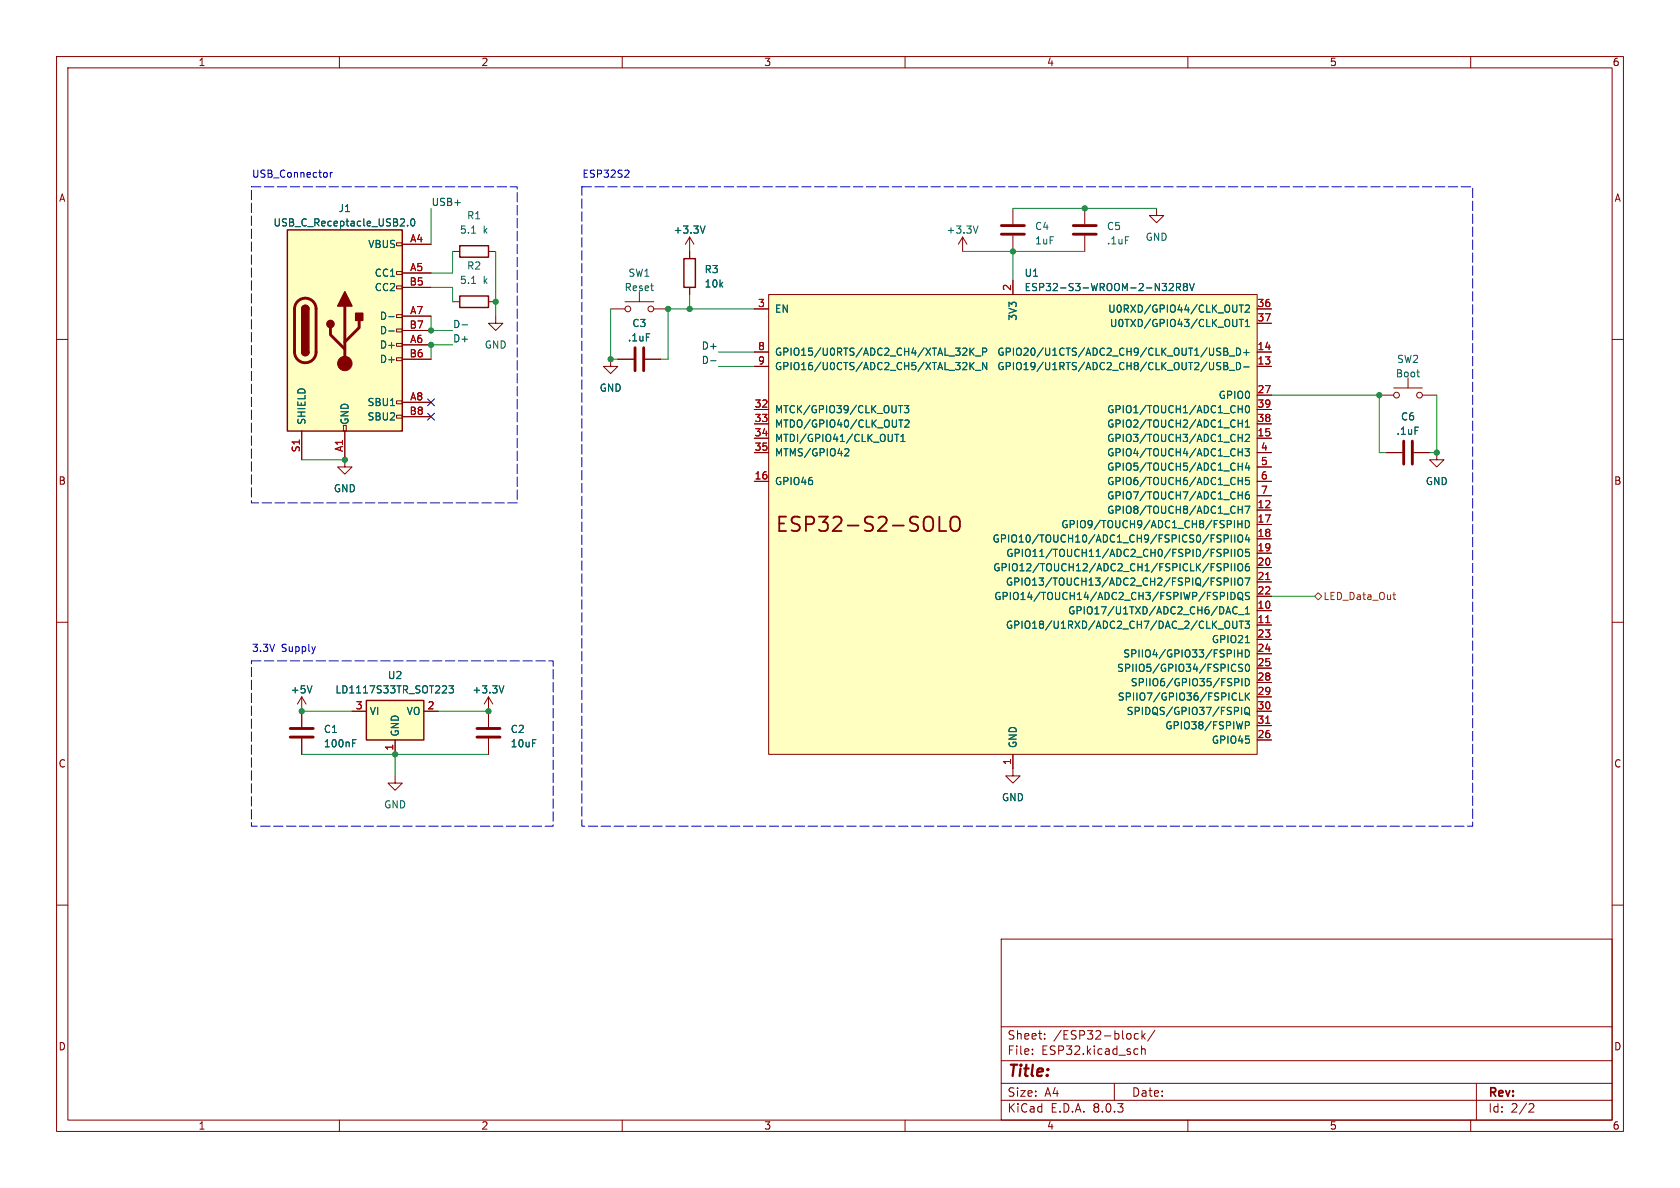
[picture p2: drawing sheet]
<svg xmlns="http://www.w3.org/2000/svg" width="297mm" height="210mm" viewBox="0 0 297 210" stroke-linecap="round" stroke-linejoin="round" font-family="sans-serif">
<g fill="none" stroke="#840000" stroke-width=".18">
<path d="M10 10h277v190h-277zM12 12h273v186h-273zM60 10v2M110 10v2M160 10v2M210 10v2M260 10v2M10 60h2M87.6 55.9v1.3h1.3l-1.3 1.2-1.2-1.2h1.2M285 60h2M10 110h2M285 110h2"/>
<path d="M69.8 137.2v1.2h1.3l-1.3 1.3-1.2-1.3h1.2M86.4 123.2v5.3M86.4 130.6v2.8M86.4 123.2l-.8 1.3M86.4 123.2l.7 1.3M10 160h2M285 160h2M177 166h108v32h-108zM60 198v2M110 198v2M160 198v2M177 194.5h108"/>
<path d="M177 191.5h108M177 187.5h108M177 181.5h108M182.5 186.3v.1M182.5 185.5v.1M184.7 183.6v.1M184.7 182.8v.1M197 191.5v3M201 185.4l.2 .1M201.2 186.3l-.2 .1M201.2 182.8l-.4-.1-.3 .3v.4l.2 .2h.5M201.8 184.9v1.5"/>
<path d="M201.8 185.5l.2-.1 .4 .1 .1 .9M201.9 182.2v1.5M202 183.1l.5 .6M202.5 182.7l-.6 .6M204.2 182.1l-1.3 2M210 198v2M260 198v2M261 191.5v6.5M270.5 195.1l.5 .1 .2 .3-1 1.1h1"/>
</g>
<path d="M84.3 130.3h4.1M84.3 128.8h4.1" fill="none" stroke="#840000" stroke-width=".51"/>
<path d="M89.1 121.2l-.4 1.3" fill="none" stroke="#006464" stroke-width=".18"/>
<path d="M64.8 123.8h10.1v7h-10.1z" fill="#ffffc2"/>
<path d="M64.8 123.8h10.1v7h-10.1z" fill="none" stroke="#840000" stroke-width=".25"/>
<path d="M62.2 125.7h2.6M69.8 130.8v2.6M74.9 125.7h2.6" fill="none" stroke="#840000" stroke-width=".18"/>
<path d="M79.4 121.2h.8l-.5 .5 .4 .1v.6l-.2 .1-.5-.1" fill="none" stroke="#006464" stroke-width=".18"/>
<path d="M135.9 52.1h86.3v81.3h-86.3z" fill="#ffffc2"/>
<g fill="none" stroke="#840000" stroke-width=".18">
<path d="M121.9 41.9v3.8M121.9 50.8v1.3M121.9 41.9l-.7 1.3M121.9 41.9l.8 1.3M133.3 54.6h2.6M135.9 52.1h86.3v81.3h-86.3zM179.1 49.5v2.6M222.2 54.6h2.6M222.2 57.2h2.6M133.3 64.8h2.6M133.3 62.2h2.6M133.3 77.5h2.6"/>
<path d="M133.3 72.4h2.6M133.3 74.9h2.6M222.2 64.8h2.6M222.2 62.2h2.6M222.2 77.5h2.6M222.2 69.9h2.6M222.2 72.4h2.6M222.2 74.9h2.6M61 81.3v1.3h1.2l-1.2 1.2-1.3-1.2h1.3M133.3 85.1h2.6M133.3 80h2.6M222.2 90.2h2.6"/>
<path d="M222.2 85.1h2.6M222.2 92.7h2.6M222.2 95.3h2.6M222.2 97.8h2.6M222.2 80h2.6M222.2 82.6h2.6M222.2 87.6h2.6M245.1 80h2.8M249.9 80h2.8M222.2 108h2.6M222.2 110.5h2.6M222.2 100.3h2.6"/>
<path d="M222.2 102.9h2.6M222.2 105.4h2.6M222.2 113h2.6M222.2 115.6h2.6M222.2 118.1h2.6M179.1 133.4v2.5M222.2 130.8h2.6M222.2 120.7h2.6M222.2 123.2h2.6M222.2 125.7h2.6M222.2 128.3h2.6"/>
</g>
<path d="M166.1 91.3v2.6h1.2M168.1 91.7a.85 .85 0 0 1 1-.4 .85 .85 0 0 1 .6 .9v.8a.85 .85 0 0 1-.9 .9 .85 .85 0 0 1-.8-.9z" fill="none" stroke="#840000" stroke-width=".32"/>
<g fill="none" stroke="#006464" stroke-width=".18">
<path d="M124.6 39.9l-.4 1.3M206.7 50.2l.5-.1 .2 .4-.7 .9h.7M208 50.8l.6-.1 .1-.2v-.3l-.7-.1v1.3M208.3 50.8l.4 .6M209.4 50.7l-.2-.3 .2-.3h.3l.2 .3-.2 .3M209.4 50.7l-.2 .2 .1 .4 .1 .1 .4-.1 .1-.2v-.2l-.2-.2M209.4 50.7h.3M210.3 50.1l.4 1.3 .4-1.3M219.1 53.9h.7M219.1 56.5h.7M219.4 53.9v1.3M219.4 56.5v1.2"/>
<path d="M220.2 56.8l.3-.3v1.2M220.2 54l.5-.1 .2 .4-.8 .9h.8M220.2 57.7h.7M149.5 79.3l.4 .1 .2 .3-.8 .9h.8M158.2 76.8h.7M158.5 76.8v1.2M158.8 71.7h.8M158.9 74.2h.7M159.2 71.7v1.3M159.3 78h.7M159.3 74.2v1.3M159.3 77.1l.3-.3v1.2"/>
<path d="M159.9 71.7h.8l-.5 .5 .4 .1v.5l-.2 .2-.5-.2M160 74.4l.5-.2 .2 .4-.8 .9h.8M171.5 61.5v1.3M171.5 64.1v1.2M171.7 62.1l.5 .7M171.7 64.6l.5 .7M172.2 61.5l-.7 .8M172.2 64.1l-.7 .7M172.4 65.5h1M172.4 62.9h1M173.7 62.2l.6-.1 .1-.1v-.3l-.7-.2v1.3M174.4 64.1v1.2l-.7-1.2v1.2"/>
<path d="M215.6 64.1h.2M215.8 64.9v.3M216.4 64.1h.4l.2 .2-.2 .4 .2 .1 .1 .3-.3 .2h-.4zM216.4 61.5h.4l.2 .3-.2 .3 .2 .2 .1 .3-.3 .2h-.4zM216.4 64.7h.4M216.4 62.1h.4M217.3 65.5h1M217.3 62.9h1M218.6 64.1a.64 .64 0 0 1 .7 .6 .64 .64 0 0 1-.7 .6zM218.6 61.5a.64 .64 0 0 1 .7 .7 .64 .64 0 0 1-.7 .6zM218.9 77.4h.7M218.9 74.2v1.3"/>
<path d="M218.9 74.8h.7M218.9 72.3h.7M218.9 79.9h.7M219.6 71.7v1.3M219.6 74.2v1.3M219.6 76.8v1.2M219.6 79.3v1.3M219.9 64.9h.9M219.9 62.3h.9M220.1 79.3h.8l-.4 .5 .3 .1v.6l-.1 .1-.6-.1M220.2 74.6l.3-.4v1.3M220.2 76.9l.5-.1 .2 .3-.8 .9h.8"/>
<path d="M220.2 75.5h.7M220.3 71.8l.2-.1a.68 .68 0 0 1 .4 .6 .68 .68 0 0 1-.4 .7 .84 .84 0 0 1-.2-1.2zM220.3 61.8v1M216.4 95.2h.6l.1-.2v-.3l-.7-.1v1.2M216.4 97.8l.6-.1 .1-.2v-.3l-.7-.1v1.3M217.7 94.6v1.2M217.7 97.1v1.3M217.7 99.6v1.3M218.2 92v1.3M218.3 94.6v1.2M218.3 97.1v1.3M218.3 99.6v1.3"/>
<path d="M218.8 92v1.3M218.8 92.6h.8M218.9 90.1h.7M218.9 94.7l.2-.1a.43 .43 0 0 1 .6 .4v.4a.42 .42 0 0 1-.4 .4 .42 .42 0 0 1-.5-.4zM218.9 97.3l.2-.2a.43 .43 0 0 1 .6 .4v.4a.42 .42 0 0 1-.4 .5 .42 .42 0 0 1-.5-.5zM218.9 99.8l.2-.2a.43 .43 0 0 1 .6 .5v.4a.42 .42 0 0 1-.4 .4 .42 .42 0 0 1-.5-.4zM218.9 82.5h.7M218.9 85h.7M218.9 87.5h.7M219.6 92v1.3M219.6 81.9v1.2M219.6 84.4v1.3"/>
<path d="M219.6 86.9v1.3M219.6 89.5v1.2M220.1 89.5h.9l-.6 1.2M220.2 92a.64 .64 0 0 1 .7 .7 .64 .64 0 0 1-.7 .6zM220.5 94.5l-.3 .9h.8M220.5 81.8l-.3 .9h.8M220.8 86.9l-.4 .1a.86 .86 0 0 0 0 1.2l.4-.1 .1-.4-.2-.3-.4 .1-.1 .2M220.8 99.6l-.4 .1a.86 .86 0 0 0 0 1.2l.4-.1 .1-.4-.2-.3-.4 .1-.1 .2M220.8 82.3v.8M220.8 95v.8M220.8 84.4h-.6v.6l.1-.1h.5l.1 .2-.1 .4-.1 .2-.5-.2M220.8 97.1h-.6v.6l.1-.1h.5l.1 .2-.1 .4-.1 .2-.5-.2"/>
<path d="M216.4 100.3l.6-.1 .1-.1v-.3l-.7-.2v1.3M216.4 102.8h.6l.1-.2v-.3l-.7-.1v1.2M216.7 109.9l.1-.1a.43 .43 0 0 1 .6 .4v.4a.42 .42 0 0 1-.2 .4 .42 .42 0 0 1-.5 0M217 104.7v1.3M217.6 104.7a.64 .64 0 0 1 .8 .7 .64 .64 0 0 1-.8 .6zM217.7 102.2v1.2M217.9 109.8v1l.3 .3 .3-.1 .2-.2v-1M218.2 117.4l.3 .1M218.3 102.2v1.2M218.3 120h.5l.2 .2-.1 .4h-.6M218.5 118.6l-.3 .1M218.7 107.4a.6 .6 0 0 0-.8 .4 .6 .6 0 0 0 .6 .7l.2-.1"/>
<path d="M218.8 114.9v1.2M218.8 115.5h.8M218.9 102.4l.2-.2a.43 .43 0 0 1 .6 .4v.4a.42 .42 0 0 1-.4 .5 .42 .42 0 0 1-.5-.5zM218.9 104.9l.2-.2a.43 .43 0 0 1 .6 .4v.5a.42 .42 0 0 1-.4 .4 .42 .42 0 0 1-.5-.4zM219 108.7h.9M219.1 109.8h.7M219.1 105.7l.4 .2M219.4 109.8v1.3M219.5 105.9l.2 .2M219.6 114.9v1.2M219.6 120v1.2M219.7 117.5l-.5-.1-.2 .3 .1 .3 .5 .2v.4l-.2 .1-.4-.1"/>
<path d="M220.1 109.8h.8l-.4 .5 .3 .1v.5l-.1 .2-.6-.2M220.1 102.2h.9l-.6 1.2M220.2 108.5h.7M220.2 107.6l.3-.3v1.2M220.2 114.9a.64 .64 0 0 1 .7 .6 .64 .64 0 0 1-.7 .6zM220.2 120a.64 .64 0 0 1 .7 .6 .64 .64 0 0 1-.7 .6zM220.2 113.6h.7M220.3 117.5l.2-.1a.68 .68 0 0 1 .4 .7 .68 .68 0 0 1-.4 .6 .84 .84 0 0 1-.2-1.2zM220.9 104.8l-.5-.1-.2 .3 .1 .3 .5 .2v.4l-.1 .1-.5-.1M218.5 122.6h.1M218.6 123.6l-.1 .1M219.1 122.5v1.3h.6"/>
<path d="M219.5 125v1.3M220.1 125.2l.2-.2a.43 .43 0 0 1 .6 .5v.4a.42 .42 0 0 1-.4 .4 .42 .42 0 0 1-.5-.4zM220.2 128.2h.6l.1-.2-.1-.3-.6-.1v1.2M220.2 122.5v1.3M220.3 126l.7 .4M220.3 123l.6 .8M220.9 122.5l-.7 .7"/>
</g>
<path d="M223.8 110.1h.7M223.8 102.5h.7M223.8 127.9h.7" fill="none" stroke="#a90000" stroke-width=".18"/>
<path d="M248.2 78v4M249.7 78v4" fill="none" stroke="#840000" stroke-width=".51"/>
<path d="M120.9 45.7h2v5.1h-2z" fill="none" stroke="#840000" stroke-width=".25"/>
<path d="M50.8 40.6h20.3v35.6h-20.3z" fill="#ffffc2"/>
<g fill="none" stroke="#840000" stroke-width=".18">
<path d="M179.1 36.8v2.8M191.8 36.8v2.8M204.5 36.8v1.3h1.2l-1.2 1.3-1.3-1.3h1.3M70.1 58.2h1v.5h-1zM70.1 55.6h1v.5h-1zM70.1 50.5h1v.6h-1zM70.1 48h1v.5h-1zM70.1 42.9h1v.5h-1zM71.1 43.2h5.1M71.1 48.3h5.1M71.1 55.9h5.1M71.1 50.8h5.1"/>
<path d="M71.1 58.4h5.1M80 53.3h1.3M80 44.5h1.3M86.4 53.3h1.2M86.4 44.5h1.2M107.9 54.6h2.6M110.5 53.3h5.1M113 51.6v1.7M115.6 54.6h2.5M121.9 44.5v1.2M121.9 50.8v1.3M133.3 54.6h2.6"/>
<path d="M170.2 41.9l-.8 1.3M170.2 41.9v2.6M170.2 41.9l.7 1.3M179.1 41.7v2.8M179.1 49.5v2.6M191.8 41.7v2.8M222.2 54.6h2.6M222.2 57.2h2.6M53.3 76.2v5.1M60.7 75.2h.5v1h-.5zM61 76.2v5.1M70.1 73.4h1v.5h-1z"/>
<path d="M70.1 70.9h1v.5h-1zM70.1 63.2h1v.6h-1zM70.1 60.7h1v.5h-1zM71.1 61h5.1M71.1 71.1h5.1M71.1 63.5h5.1M71.1 73.7h5.1M107.9 63.5v1.3h1.3l-1.3 1.2-1.2-1.2h1.2M109.2 63.5h2.8M114 63.5h2.8M133.3 64.8h2.6M133.3 62.2h2.6"/>
<path d="M133.3 77.5h2.6M133.3 72.4h2.6M133.3 74.9h2.6M222.2 69.9h2.6M222.2 64.8h2.6M222.2 62.2h2.6M222.2 77.5h2.6M222.2 72.4h2.6M222.2 74.9h2.6M243.8 69.9h2.6M246.4 68.6h5.1M248.9 66.8v1.8"/>
<path d="M251.5 69.9h2.5M133.3 85.1h2.6M133.3 80h2.6M222.2 90.2h2.6M222.2 85.1h2.6M222.2 92.7h2.6M222.2 95.3h2.6M222.2 97.8h2.6M222.2 80h2.6M222.2 82.6h2.6M222.2 87.6h2.6M245.1 80h2.8"/>
<path d="M249.9 80h2.8M254 80v1.3h1.3l-1.3 1.3-1.3-1.3h1.3M222.2 108h2.6M222.2 110.5h2.6M222.2 100.3h2.6M222.2 102.9h2.6M222.2 105.4h2.6M222.2 113h2.6M222.2 115.6h2.6M222.2 118.1h2.6M53.3 123.2v5.3M53.3 130.6v2.8"/>
<path d="M53.3 123.2l-.7 1.3M53.3 123.2l.8 1.3M62.2 125.7h2.6M69.8 130.8v2.6M74.9 125.7h2.6M86.4 125.7v2.8M86.4 130.6v2.8M179.1 133.4v3.8h1.2l-1.2 1.2-1.3-1.2h1.3M222.2 125.7h2.6M222.2 130.8h2.6M222.2 120.7h2.6M222.2 123.2h2.6"/>
<path d="M222.2 128.3h2.6"/>
<circle cx="111" cy="54.6" r=".51"/>
<circle cx="115.1" cy="54.6" r=".51"/>
<circle cx="246.9" cy="69.9" r=".51"/>
<circle cx="251" cy="69.9" r=".51"/>
</g>
<path d="M50.8 40.6h20.3v35.6h-20.3zM53.3 54.6a.64 .64 0 0 1 .7-.6 .64 .64 0 0 1 .6 .6M81.3 52.3h5.1v2.1h-5.1zM81.3 43.4h5.1v2.1h-5.1zM53.3 62.2a.64 .64 0 0 0 .7 .7 .64 .64 0 0 0 .6-.7" fill="none" stroke="#840000" stroke-width=".25"/>
<path d="M177 39.9h4.1M189.7 39.9h4.1M52.6 53.3a1.9 1.9 0 0 1 2.1-.4 1.9 1.9 0 0 1 1.2 1.7v7.6a1.91 1.91 0 0 1-1.9 1.9 1.91 1.91 0 0 1-1.9-1.9v-7.7l.1-.7zM58.4 57.9v1.3l2.6 2.5M61 54.1v10.2M63.5 56.6v1.3l-2.5 2.6M177 41.4h4.1M189.7 41.4h4.1M112.3 61.5v4M113.8 61.5v4M51.3 130.3h4.1M51.3 128.8h4.1" fill="none" stroke="#840000" stroke-width=".51"/>
<g fill="#840000" stroke="#840000" stroke-width=".25">
<path d="M53.3 62.2h1.3a.64 .64 0 0 1-.6 .7 .64 .64 0 0 1-.7-.7z"/>
<path d="M53.3 54.6h1.3v7.6h-1.3z"/>
<path d="M53.5 54.2a.64 .64 0 0 1 .7-.2 .64 .64 0 0 1 .4 .6h-1.3z"/>
<path d="M61 51.6l1.2 2.5h-2.5z"/>
<path d="M62.9 55.4h1.2v1.2h-1.2z"/>
<circle cx="58.4" cy="57.3" r=".63"/>
</g>
<circle cx="61" cy="64.3" r="1.27" fill="#840000" stroke="#840000" stroke-width=".18"/>
<g fill="none" stroke="#006464" stroke-width=".18">
<path d="M72.1 39.8v.1M72.7 38.8l.2-.1a.68 .68 0 0 1 .4 .6 .68 .68 0 0 1-.4 .6l-.2-.1-.1-.3zM124.6 39.9l-.4 1.3M172.9 39.9l-.4 1.3M68.7 56h1M68.7 58.5h1M83.4 41.2h.7M83.4 50.1h.7M206.7 50.2l.5-.1 .2 .4-.7 .9h.7M208 50.8l.6-.1 .1-.2v-.3l-.7-.1v1.3M208.3 50.8l.4 .6M209.4 50.7l-.2-.3 .2-.3h.3l.2 .3-.2 .3"/>
<path d="M209.4 50.7l-.2 .2 .1 .4 .1 .1 .4-.1 .1-.2v-.2l-.2-.2M209.4 50.7h.3M210.3 50.1l.4 1.3 .4-1.3M219.1 53.9h.7M219.1 56.5h.7M219.4 53.9v1.3M219.4 56.5v1.2M220.2 56.8l.3-.3v1.2M220.2 54l.5-.1 .2 .4-.8 .9h.8M220.2 57.7h.7M149.5 79.3l.4 .1 .2 .3-.8 .9h.8M158.2 76.8h.7"/>
<path d="M158.5 76.8v1.2M158.8 71.7h.8M158.9 74.2h.7M159.2 71.7v1.3M159.3 78h.7M159.3 74.2v1.3M159.3 77.1l.3-.3v1.2M159.9 71.7h.8l-.5 .5 .4 .1v.5l-.2 .2-.5-.2M160 74.4l.5-.2 .2 .4-.8 .9h.8M171.5 61.5v1.3M171.5 64.1v1.2M171.7 62.1l.5 .7"/>
<path d="M171.7 64.6l.5 .7M172.2 61.5l-.7 .8M172.2 64.1l-.7 .7M172.4 65.5h1M172.4 62.9h1M173.7 62.2l.6-.1 .1-.1v-.3l-.7-.2v1.3M174.4 64.1v1.2l-.7-1.2v1.2M215.6 64.1h.2M215.8 64.9v.3M216.4 64.1h.4l.2 .2-.2 .4 .2 .1 .1 .3-.3 .2h-.4zM216.4 61.5h.4l.2 .3-.2 .3 .2 .2 .1 .3-.3 .2h-.4zM216.4 64.7h.4"/>
<path d="M216.4 62.1h.4M217.3 65.5h1M217.3 62.9h1M218.6 64.1a.64 .64 0 0 1 .7 .6 .64 .64 0 0 1-.7 .6zM218.6 61.5a.64 .64 0 0 1 .7 .7 .64 .64 0 0 1-.7 .6zM218.9 77.4h.7M218.9 74.2v1.3M218.9 74.8h.7M218.9 72.3h.7M218.9 79.9h.7M219.6 71.7v1.3M219.6 74.2v1.3"/>
<path d="M219.6 76.8v1.2M219.6 79.3v1.3M219.9 64.9h.9M219.9 62.3h.9M220.1 79.3h.8l-.4 .5 .3 .1v.6l-.1 .1-.6-.1M220.2 74.6l.3-.4v1.3M220.2 76.9l.5-.1 .2 .3-.8 .9h.8M220.2 75.5h.7M220.3 71.8l.2-.1a.68 .68 0 0 1 .4 .6 .68 .68 0 0 1-.4 .7 .84 .84 0 0 1-.2-1.2zM220.3 61.8v1M250.5 65.8h.4M250.8 66.6h.1"/>
<path d="M216.4 95.2h.6l.1-.2v-.3l-.7-.1v1.2M216.4 97.8l.6-.1 .1-.2v-.3l-.7-.1v1.3M217.7 94.6v1.2M217.7 97.1v1.3M217.7 99.6v1.3M218.2 92v1.3M218.3 94.6v1.2M218.3 97.1v1.3M218.3 99.6v1.3M218.8 92v1.3M218.8 92.6h.8M218.9 90.1h.7"/>
<path d="M218.9 94.7l.2-.1a.43 .43 0 0 1 .6 .4v.4a.42 .42 0 0 1-.4 .4 .42 .42 0 0 1-.5-.4zM218.9 97.3l.2-.2a.43 .43 0 0 1 .6 .4v.4a.42 .42 0 0 1-.4 .5 .42 .42 0 0 1-.5-.5zM218.9 99.8l.2-.2a.43 .43 0 0 1 .6 .5v.4a.42 .42 0 0 1-.4 .4 .42 .42 0 0 1-.5-.4zM218.9 82.5h.7M218.9 85h.7M218.9 87.5h.7M219.6 92v1.3M219.6 81.9v1.2M219.6 84.4v1.3M219.6 86.9v1.3M219.6 89.5v1.2M220.1 89.5h.9l-.6 1.2"/>
<path d="M220.2 92a.64 .64 0 0 1 .7 .7 .64 .64 0 0 1-.7 .6zM220.5 94.5l-.3 .9h.8M220.5 81.8l-.3 .9h.8M220.8 86.9l-.4 .1a.86 .86 0 0 0 0 1.2l.4-.1 .1-.4-.2-.3-.4 .1-.1 .2M220.8 99.6l-.4 .1a.86 .86 0 0 0 0 1.2l.4-.1 .1-.4-.2-.3-.4 .1-.1 .2M220.8 82.3v.8M220.8 95v.8M220.8 84.4h-.6v.6l.1-.1h.5l.1 .2-.1 .4-.1 .2-.5-.2M220.8 97.1h-.6v.6l.1-.1h.5l.1 .2-.1 .4-.1 .2-.5-.2M216.4 100.3l.6-.1 .1-.1v-.3l-.7-.2v1.3M216.4 102.8h.6l.1-.2v-.3l-.7-.1v1.2M216.7 109.9l.1-.1a.43 .43 0 0 1 .6 .4v.4a.42 .42 0 0 1-.2 .4 .42 .42 0 0 1-.5 0"/>
<path d="M217 104.7v1.3M217.6 104.7a.64 .64 0 0 1 .8 .7 .64 .64 0 0 1-.8 .6zM217.7 102.2v1.2M217.9 109.8v1l.3 .3 .3-.1 .2-.2v-1M218.2 117.4l.3 .1M218.3 102.2v1.2M218.3 120h.5l.2 .2-.1 .4h-.6M218.5 118.6l-.3 .1M218.7 107.4a.6 .6 0 0 0-.8 .4 .6 .6 0 0 0 .6 .7l.2-.1M218.8 114.9v1.2M218.8 115.5h.8M218.9 102.4l.2-.2a.43 .43 0 0 1 .6 .4v.4a.42 .42 0 0 1-.4 .5 .42 .42 0 0 1-.5-.5z"/>
<path d="M218.9 104.9l.2-.2a.43 .43 0 0 1 .6 .4v.5a.42 .42 0 0 1-.4 .4 .42 .42 0 0 1-.5-.4zM219 108.7h.9M219.1 109.8h.7M219.1 105.7l.4 .2M219.4 109.8v1.3M219.5 105.9l.2 .2M219.6 114.9v1.2M219.6 120v1.2M219.7 117.5l-.5-.1-.2 .3 .1 .3 .5 .2v.4l-.2 .1-.4-.1M220.1 109.8h.8l-.4 .5 .3 .1v.5l-.1 .2-.6-.2M220.1 102.2h.9l-.6 1.2M220.2 120a.64 .64 0 0 1 .7 .6 .64 .64 0 0 1-.7 .6z"/>
<path d="M220.2 108.5h.7M220.2 107.6l.3-.3v1.2M220.2 114.9a.64 .64 0 0 1 .7 .6 .64 .64 0 0 1-.7 .6zM220.2 113.6h.7M220.3 117.5l.2-.1a.68 .68 0 0 1 .4 .7 .68 .68 0 0 1-.4 .6 .84 .84 0 0 1-.2-1.2zM220.9 104.8l-.5-.1-.2 .3 .1 .3 .5 .2v.4l-.1 .1-.5-.1M55.2 121.2l-.5 1.3M62.3 131.4h.5M62.3 130.8h.6M79.4 121.2h.8l-.5 .5 .4 .1v.6l-.2 .1-.5-.1M89.1 121.2l-.4 1.3M218.5 122.6h.1"/>
<path d="M218.6 123.6l-.1 .1M219.1 122.5v1.3h.6M219.5 125v1.3M220.1 125.2l.2-.2a.43 .43 0 0 1 .6 .5v.4a.42 .42 0 0 1-.4 .4 .42 .42 0 0 1-.5-.4zM220.2 128.2h.6l.1-.2-.1-.3-.6-.1v1.2M220.2 122.5v1.3M220.3 126l.7 .4M220.3 123l.6 .8M220.9 122.5l-.7 .7"/>
</g>
<path d="M232.4 105.4l.6-.6 .7 .6-.7 .6zM246.2 105.1h.5M246.4 105.8l.3 .2" fill="none" stroke="#725600" stroke-width=".18"/>
<path d="M81.7 57.4h1M125.6 63.8h1" fill="none" stroke="#0f0f0f" stroke-width=".18"/>
<path d="M57.8 30.6v.6M58.4 30.5v.8M58.8 30.5l-.4 .2M111 30.1l.2 .2-.1 .3-.7 .7h.8" fill="none" stroke="#0000c2" stroke-width=".18"/>
<path d="M44.4 33h47v55.9h-47zM102.9 33h157.4v113.1h-157.4zM44.4 116.8h53.4v29.3h-53.4z" fill="none" stroke="#0000c2" stroke-width=".18" stroke-dasharray="1.7 .6"/>
<g fill="none" stroke="#009600" stroke-width=".18">
<path d="M76.2 36.8v6.4M179.1 36.8h25.4M76.2 55.9v2.5h3.8M76.2 50.8h3.8v2.5M80 44.5v3.8h-3.8M87.6 44.5v11.4M107.9 54.6v8.9h1.3M121.9 52.1v2.5M133.3 54.6h-15.2v8.9h-1.3M170.2 44.5h21.6M179.1 44.5v5M80 61h-3.8v2.5"/>
<path d="M127 64.8h6.3M127 62.2h6.3M224.8 69.9h19v10.1h1.3M254 69.9v10.1h-1.3M53.3 81.3h7.7M224.8 105.4h7.6M53.3 133.4h33.1M53.3 125.7h8.9M69.8 133.4v3.8M77.5 125.7h8.9"/>
</g>
<path d="M75.6 73.1l1.2 1.2M75.6 70.5l1.2 1.2M76.8 73.1l-1.2 1.2M76.8 70.5l-1.2 1.2" fill="none" stroke="#000084" stroke-width=".18"/>
<path d="M223.8 110.1h.7M223.8 102.5h.7M223.8 127.9h.7" fill="none" stroke="#a90000" stroke-width=".18"/>
<g fill="#009600" stroke="#009600" stroke-width=".18">
<circle cx="61" cy="81.3" r=".46"/>
<circle cx="76.2" cy="58.4" r=".46"/>
<circle cx="76.2" cy="61" r=".46"/>
<circle cx="69.8" cy="133.4" r=".46"/>
<circle cx="86.4" cy="125.7" r=".46"/>
<circle cx="53.3" cy="125.7" r=".46"/>
<circle cx="87.6" cy="53.3" r=".46"/>
<circle cx="191.8" cy="36.8" r=".46"/>
<circle cx="179.1" cy="44.5" r=".46"/>
<circle cx="243.8" cy="69.9" r=".46"/>
<circle cx="254" cy="80" r=".46"/>
<circle cx="121.9" cy="54.6" r=".46"/>
<circle cx="107.9" cy="63.5" r=".46"/>
<circle cx="118.1" cy="54.6" r=".46"/>
</g>
<text font-size="3.5" fill="#840000" x="136.9" y="94.5">ESP32-S2-SOLO</text>
<text font-size="2.8" fill="#840000" x="178" y="190.9">Title:</text>
<g font-size="2.1" fill="#840000">
<text x="178" y="184">Sheet:</text>
<text x="186.2" y="184">/ESP32-block/</text>
<text x="178" y="186.7">File:</text>
<text x="184.1" y="186.7">ESP32.kicad_sch</text>
<text x="178" y="196.9">KiCad</text>
<text x="178" y="194.1">Size:</text>
<text x="184.7" y="194.1">A4</text>
<text x="185.7" y="196.9">E.D.A.</text>
<text x="193.3" y="196.9">8.0.3</text>
<text x="200" y="194.1">Date:</text>
<text x="263" y="194.3">Rev:</text>
<text x="263" y="196.9">Id:</text>
<text x="267.1" y="196.9">2/2</text>
</g>
<g font-size="1.8" fill="#840000">
<text x="35" y="11.9">1</text>
<text x="85" y="11.9">2</text>
<text x="135" y="11.9">3</text>
<text x="185" y="11.9">4</text>
<text x="235" y="11.9">5</text>
<text x="285" y="11.9">6</text>
<text x="10.3" y="35.9">A</text>
<text x="285.3" y="35.9">A</text>
<text x="10.3" y="85.9">B</text>
<text x="285.3" y="85.9">B</text>
<text x="10.3" y="135.9">C</text>
<text x="285.3" y="135.9">C</text>
<text x="10.3" y="185.9">D</text>
<text x="285.3" y="185.9">D</text>
<text x="35" y="199.9">1</text>
<text x="85" y="199.9">2</text>
<text x="135" y="199.9">3</text>
<text x="185" y="199.9">4</text>
<text x="235" y="199.9">5</text>
<text x="285" y="199.9">6</text>
</g>
<g font-size="1.8" fill="#0000c2">
<text x="44.4" y="31.5">USB_Connector</text>
<text x="102.9" y="31.5">ESP32S2</text>
<text x="44.4" y="115.3">3.3V</text>
<text x="49.7" y="115.3">Supply</text>
</g>
<g font-size="1.8" fill="#006464">
<text x="48.2" y="40.2">USB_C_Receptacle_USB2.0</text>
<text x="59.8" y="37.7">J1</text>
<text x="81.2" y="41.5">5.1</text>
<text x="82.5" y="39">R1</text>
<text x="85.4" y="41.5">k</text>
<text x="119" y="41.5">+3.3V</text>
<text x="167.2" y="41.5">+3.3V</text>
<text x="182.9" y="40.9">C4</text>
<text x="195.6" y="40.9">C5</text>
<text x="65" y="44">VBUS</text>
<text x="82.5" y="47.9">R2</text>
<text x="182.9" y="43.4">1uF</text>
<text x="195.6" y="43.4">.1uF</text>
<text x="202.4" y="42.8">GND</text>
<text x="66.2" y="49.1">CC1</text>
<text x="66.2" y="51.7">CC2</text>
<text x="81.2" y="50.4">5.1</text>
<text x="85.4" y="50.4">k</text>
<text x="110.3" y="51.7">Reset</text>
<text x="111" y="49.1">SW1</text>
<text x="124.5" y="48.5">R3</text>
<text x="124.5" y="51">10k</text>
<text x="181" y="49.1">U1</text>
<text x="181" y="51.7">ESP32-S3-WROOM-2-N32R8V</text>
<text x="67.1" y="56.7">D-</text>
<text x="67.1" y="59.3">D-</text>
<text x="111.7" y="58">C3</text>
<text x="136.9" y="55.5">EN</text>
<text x="179.9" y="56.8" transform="rotate(-90 179.9 56.8)">3V3</text>
<text x="195.8" y="55.5">U0RXD/GPIO44/CLK_OUT2</text>
<text x="196.1" y="58">U0TXD/GPIO43/CLK_OUT1</text>
<text x="67.1" y="61.8">D+</text>
<text x="67.1" y="64.4">D+</text>
<text x="85.6" y="61.8">GND</text>
<text x="110.9" y="60.6">.1uF</text>
<text x="136.9" y="63.1">GPIO15/U0RTS/ADC2_CH4/XTAL_32K_P</text>
<text x="136.9" y="65.6">GPIO16/U0CTS/ADC2_CH5/XTAL_32K_N</text>
<text x="176.2" y="65.6">GPIO19/U1RTS/ADC2_CH8/CLK_OUT2/USB_D-</text>
<text x="176.2" y="63.1">GPIO20/U1CTS/ADC2_CH9/CLK_OUT1/USB_D+</text>
<text x="246.9" y="64.4">SW2</text>
<text x="64.9" y="72">SBU1</text>
<text x="105.9" y="69.4">GND</text>
<text x="215.3" y="70.7">GPIO0</text>
<text x="246.7" y="66.9">Boot</text>
<text x="54.2" y="75.2" transform="rotate(-90 54.2 75.2)">SHIELD</text>
<text x="61.8" y="75.2" transform="rotate(-90 61.8 75.2)">GND</text>
<text x="64.9" y="74.5">SBU2</text>
<text x="136.9" y="73.3">MTCK/GPIO39/CLK_OUT3</text>
<text x="136.9" y="75.8">MTDO/GPIO40/CLK_OUT2</text>
<text x="195.6" y="75.8">GPIO2/TOUCH2/ADC1_CH1</text>
<text x="195.6" y="73.3">GPIO1/TOUCH1/ADC1_CH0</text>
<text x="246.8" y="77.1">.1uF</text>
<text x="247.6" y="74.5">C6</text>
<text x="136.9" y="78.3">MTDI/GPIO41/CLK_OUT1</text>
<text x="136.9" y="80.9">MTMS/GPIO42</text>
<text x="195.6" y="78.3">GPIO3/TOUCH3/ADC1_CH2</text>
<text x="195.6" y="80.9">GPIO4/TOUCH4/ADC1_CH3</text>
<text x="195.6" y="83.4">GPIO5/TOUCH5/ADC1_CH4</text>
<text x="58.9" y="87.2">GND</text>
<text x="136.9" y="86">GPIO46</text>
<text x="195.6" y="86">GPIO6/TOUCH6/ADC1_CH5</text>
<text x="195.6" y="88.5">GPIO7/TOUCH7/ADC1_CH6</text>
<text x="252" y="86">GND</text>
<text x="187.5" y="93.6">GPIO9/TOUCH9/ADC1_CH8/FSPIHD</text>
<text x="195.6" y="91">GPIO8/TOUCH8/ADC1_CH7</text>
<text x="175.4" y="96.1">GPIO10/TOUCH10/ADC1_CH9/FSPICS0/FSPIIO4</text>
<text x="175.5" y="101.2">GPIO12/TOUCH12/ADC2_CH1/FSPICLK/FSPIIO6</text>
<text x="177.8" y="98.7">GPIO11/TOUCH11/ADC2_CH0/FSPID/FSPIIO5</text>
<text x="175.7" y="106.3">GPIO14/TOUCH14/ADC2_CH3/FSPIWP/FSPIDQS</text>
<text x="177.7" y="103.7">GPIO13/TOUCH13/ADC2_CH2/FSPIQ/FSPIIO7</text>
<text x="177.7" y="111.4">GPIO18/U1RXD/ADC2_CH7/DAC_2/CLK_OUT3</text>
<text x="188.7" y="108.8">GPIO17/U1TXD/ADC2_CH6/DAC_1</text>
<text x="214.1" y="113.9">GPIO21</text>
<text x="197.4" y="119">SPIIO5/GPIO34/FSPICS0</text>
<text x="198.5" y="116.4">SPIIO4/GPIO33/FSPIHD</text>
<text x="51.3" y="122.8">+5V</text>
<text x="59.2" y="122.8">LD1117S33TR_SOT223</text>
<text x="68.5" y="120.2">U2</text>
<text x="83.4" y="122.8">+3.3V</text>
<text x="197.5" y="124.1">SPIIO7/GPIO36/FSPICLK</text>
<text x="199.8" y="121.5">SPIIO6/GPIO35/FSPID</text>
<text x="57.2" y="129.8">C1</text>
<text x="65.3" y="126.6">VI</text>
<text x="70.7" y="130.3" transform="rotate(-90 70.7 130.3)">GND</text>
<text x="71.8" y="126.6">VO</text>
<text x="90.2" y="129.8">C2</text>
<text x="199.1" y="126.6">SPIDQS/GPIO37/FSPIQ</text>
<text x="205.9" y="129.1">GPIO38/FSPIWP</text>
<text x="214.1" y="131.7">GPIO45</text>
<text x="57.2" y="132.3">100nF</text>
<text x="90.2" y="132.3">10uF</text>
<text x="179.9" y="132.3" transform="rotate(-90 179.9 132.3)">GND</text>
<text x="67.8" y="143.1">GND</text>
<text x="177" y="141.8">GND</text>
</g>
<g font-size="1.8" fill="#0f0f0f">
<text x="76.2" y="36.5">USB+</text>
<text x="80" y="58.1">D-</text>
<text x="80" y="60.6">D+</text>
<text x="124" y="61.9">D+</text>
<text x="124" y="64.4">D-</text>
</g>
<g font-size="1.8" fill="#a90000">
<text x="72.4" y="42.9">A4</text>
<text x="72.3" y="50.5">B5</text>
<text x="72.4" y="48">A5</text>
<text x="178.8" y="51.5" transform="rotate(-90 178.8 51.5)">2</text>
<text x="72.3" y="58.2">B7</text>
<text x="72.4" y="55.6">A7</text>
<text x="133.9" y="54.4">3</text>
<text x="222.2" y="54.4">36</text>
<text x="222.2" y="56.9">37</text>
<text x="72.3" y="63.2">B6</text>
<text x="72.4" y="60.7">A6</text>
<text x="133.9" y="62">8</text>
<text x="133.9" y="64.5">9</text>
<text x="222.2" y="64.5">13</text>
<text x="222.2" y="62">14</text>
<text x="72.4" y="70.9">A8</text>
<text x="222.2" y="69.6">27</text>
<text x="72.3" y="73.4">B8</text>
<text x="133.3" y="72.1">32</text>
<text x="133.3" y="74.7">33</text>
<text x="133.3" y="77.2">34</text>
<text x="222.2" y="77.2">15</text>
<text x="222.2" y="74.7">38</text>
<text x="222.2" y="72.1">39</text>
<text x="53.1" y="80.1" transform="rotate(-90 53.1 80.1)">S1</text>
<text x="60.7" y="80" transform="rotate(-90 60.7 80)">A1</text>
<text x="133.3" y="79.8">35</text>
<text x="222.8" y="79.8">4</text>
<text x="222.8" y="82.3">5</text>
<text x="133.3" y="84.8">16</text>
<text x="222.2" y="89.9">12</text>
<text x="222.8" y="84.8">6</text>
<text x="222.8" y="87.4">7</text>
<text x="222.2" y="92.5">17</text>
<text x="222.2" y="95">18</text>
<text x="222.2" y="97.5">19</text>
<text x="222.2" y="100.1">20</text>
<text x="222.2" y="107.7">10</text>
<text x="222.2" y="102.6">21</text>
<text x="222.2" y="105.2">22</text>
<text x="222.2" y="110.2">11</text>
<text x="222.2" y="112.8">23</text>
<text x="222.2" y="115.3">24</text>
<text x="222.2" y="117.9">25</text>
<text x="62.8" y="125.5">3</text>
<text x="75.5" y="125.5">2</text>
<text x="222.2" y="120.4">28</text>
<text x="222.2" y="122.9">29</text>
<text x="222.2" y="125.5">30</text>
<text x="222.2" y="130.6">26</text>
<text x="222.2" y="128">31</text>
<text x="69.6" y="132.8" transform="rotate(-90 69.6 132.8)">1</text>
<text x="178.8" y="135.3" transform="rotate(-90 178.8 135.3)">1</text>
</g>
<text font-size="1.8" fill="#725600" x="233.9" y="106.3">LED_Data_Out</text>
</svg>
